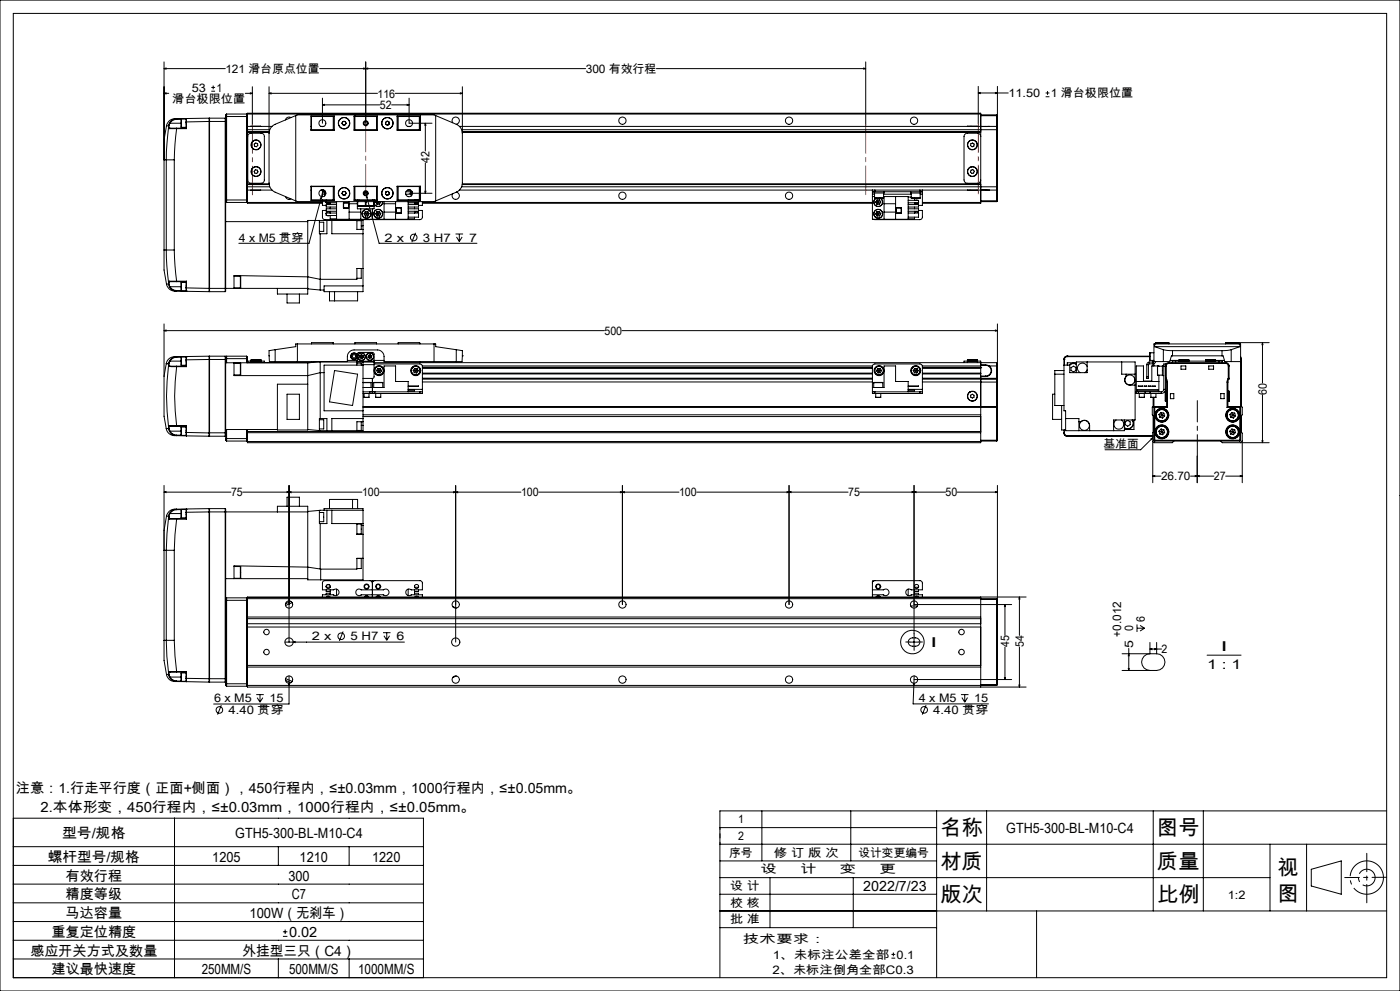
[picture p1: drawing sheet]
<svg xmlns="http://www.w3.org/2000/svg" width="420mm" height="297mm" viewBox="0 0 420 297" stroke-linecap="round" stroke-linejoin="round" font-family="sans-serif">
<g fill="none" stroke="#000" stroke-width=".3">
<path d="M0 0h420v297h-420zM4 4h412v289h-412zM49.2 18.6v56.3M109.7 18.6v18.3M259.7 18.6v18.8M49.2 20.6l.6-.2v.3zM49.2 28l.6-.2v.3zM49.2 20.6h18.4M49.2 28h1.4M50 37.7l-.8 4.2v6h.7M50 37.7l.6 .1M50.6 38.3l-.7 9.6"/>
<path d="M50.6 38.3l.2 .3M50.6 37.8v.5M50.7 38.2l-.1 .1M50.7 38.2l.3 .2M50.7 37.7v.5M50.7 37.7l-.1 .1M50.8 38.6h2.2M50.8 36.9l-.2 .9M50.8 36.9h.2M51 38.4h2M51 38.4l-.2 .2M51 36.9l-.3 .8"/>
<path d="M51 36.9h3.3M53 35.6a2.69 2.69 0 0 0-3 2.1M53 38.6l-.7 9.3M53 38.4v.2M53 35.6l-1.3 .3-.9 1M53 35.6v.1M53 35.7l-1.5 .6-.5 .6M53 38.6h3M53 38.4h2.8M53 35.7h1.3M54.4 35.7v2.5M54.4 35.7h1.4"/>
<path d="M54.4 38.2h1.4M55.8 35.7v.8M55.8 36.5h.2M55.8 38.4l.2 .2M55.8 36.5v1.9M56 35.5v1M56 35.5l6.7-.1v1M56 35.5l-.2 .2M56 36.5v2.1M56 35.5l-3 .1M62.7 36.4v50M62.7 36.4l-6.7 .1"/>
<path d="M62.7 36.4h5M62.9 35.4v52M62.9 35.4l-.2 .2M62.9 35.4h4.7M63.4 27.3h1.1M63.4 26.2h1.1M64 25.6v1.2M67.6 35.4v52M67.6 35.4l.1 .2M67.7 34.9v1.5M67.7 36.4l-.1 51M67.7 34.9h6.5"/>
<path d="M68 34.2l-.3 .2v.5M68 34.2v26.5M68 34.2h6M73.6 28h2.1M74 34.2v26.5M74 34.2l.2 .2M74.2 34.2v-.3h220v.3M74.2 34.4v.5M74.2 34.2v.2M74.2 34.9v25M74.2 37.9h7.4M74.2 39.6h6.6"/>
<path d="M74.2 39.7h6.6M74.2 34.2h220M74.2 38.9h6.7M74.2 39.5h6.6M75.1 27.8l.6 .2-.6 .1zM75.2 37.9h3M75.7 26v11.4M80.7 28l.6-.2v.3zM80.7 26v28.8a3 3 0 0 0 1.8 2.8l6.2 2.6M80.7 28h32.5M87.3 35.2a1.08 1.08 0 0 0-1.6 .7M88.7 34.6l-6.7 2.9a2.94 2.94 0 0 0-1.3 2.5"/>
<path d="M88.7 34.6v25.6M88.7 34.6l.5-.2h41l.5 .2M93.3 37.9h.2M93.3 34.8h7v4.2h-7zM93.3 38.9h.2M93.5 38.9h6.8M95.9 20.6h79.8M96.3 37.9h.9M96.7 31.4l.6-.1v.3zM96.7 29.4v7.5M96.7 31.4h17.2M100 34.9v4"/>
<path d="M100.3 34.9h-6.8v4.1M102.6 36.9l.3 .5M102.9 37.4h.6M102.9 36.4l-.3 .5M102.9 36.4h.6M103.5 36.4l.3 .5M103.8 36.9l-.3 .5M106.2 34.8h7v4.2h-7zM106.2 34.9h7M106.2 38.9h7M106.5 34.9v4M106.6 34.8l.1 .1"/>
<path d="M109.1 20.4l.6 .2-.6 .1zM109.7 20.6l.6-.2v.3zM113 34.9v4M115.7 36.7l.1 .6M115.8 37.3l.5 .2M116.1 36.3l.6 .2M116.1 36.3l-.4 .4M116.7 36.5l.1 .6M116.8 37.1l-.5 .4M117.5 31.4h5.2M118.5 28h20.2M119.1 34.9h6.9v4.1"/>
<path d="M119.1 34.8h7.1v4.2h-7.1zM119.1 38.9h6.9M119.5 34.9v4M122.1 31.3l.6 .1-.6 .2zM122.3 37.9h.9M122.7 29.4v7.5h6.9M125.8 34.9v4M126 37.9h.2M126 38.9h.2M127.6 36.9v8.4M127.6 36.9l.2 .6h-.3zM130.7 34.6l6.7 2.9a2.94 2.94 0 0 1 1.3 2.5"/>
<path d="M130.7 34.6v25.6M135.8 36.8a1.09 1.09 0 0 1 .4-1.6 1.09 1.09 0 0 1 1.6 .6 1.09 1.09 0 0 1-.9 1.4M137.8 37.9h157.9M138.1 27.8l.6 .2-.6 .1zM138.5 38.9h160.5M138.7 39.6h155.5M138.7 39.5h155.5M138.7 39.7h155.5M138.7 26v28.8a3 3 0 0 1-1.8 2.8l-6.2 2.6M196.9 20.6h62.8M259.1 20.4l.6 .2-.6 .1zM290.2 37.9h3"/>
<path d="M293.5 27.9l.6-.2v.3zM293.5 27.9h9M293.5 25.9v11.2M294.2 34.2v4.7M294.2 38.9v17.1M294.2 34.4h4.8M294.2 34.7h4.8M295.7 37.9h-1.5v1M295.7 37.9h1.1M295.7 37.9h.1M296.8 37.9h-1.1M296.8 37.9h2.2"/>
<path d="M298.6 27.7l.6 .2-.6 .1zM299 37.9v1M299 37.9l.2 .2M299 38.9h.2M299 34.4l.2 .2-.2 .1M299 34.4v.3M299 34.7v3.2M299 38.9v17.1M299.2 38.1v.8M299.2 25.9v12.2M299.2 38.9v17.1M313.7 29h1.1"/>
<path d="M313.7 27.9h1.1M314.3 27.3v1.1M49.9 47.9h2.4M49.9 47.9v27M52.3 47.9v27M67.7 59.9h6.5M74.2 59.9v.5M74.2 55.2h6.6M74.2 57h7.4M74.2 56h6.7M74.2 55.3h6.6M74.6 40.2l.5-.3h3.2a.96 .96 0 0 1 1 1v13a.96 .96 0 0 1-1 1h-3a.96 .96 0 0 1-1-1v-13.2z"/>
<path d="M75.2 57h3M76.3 43.2l.4-.3 .6 .2v.5l-.4 .4-.6-.2zM76.6 50.9l.6 .1 .2 .5-.4 .5-.6-.1-.2-.5zM85.7 58.9a1.08 1.08 0 0 0 1.6 .7M93.3 57h.2M93.3 55.8h7v4.2h-7zM93.3 56h.2M93.5 55.8v4.1h6.8M93.5 55.9h6.8M96.3 57h.4M96.4 58.9v.6h-.3zM96.4 58.9l-3.7 14h-21.1"/>
<path d="M96.7 57.5h.8M96.7 57h.5M96.7 57.5v.7M96.7 57v.5M96.7 58.2v.8M96.7 59.9v.1M96.7 58.2h.7M97 56.9l-.6 2M97.2 57.5v.4h.6M97.4 57.9v.8M97.5 57.5h.1M97.5 57.2v.3"/>
<path d="M97.9 59.9v.1M100 55.9v4M102.6 58l.3 .4M102.9 57.4l-.3 .6M102.9 58.4h.6M103.5 57.4l.3 .5M103.5 57.4h-.6M103.8 57.9l-.3 .5M106.2 55.8h7v4.2h-7zM106.2 59.9h7M106.2 55.9h7M106.5 55.9v4"/>
<path d="M106.7 59.9l-.1 .1M107.2 59.9v.1M107.7 59.9v.1M109.2 57.9h1M109.5 57.5h.4M109.5 57.2l.4 1.4M109.9 58.6l.3 .6-.3 .1zM109.9 58.6l3.8 14.3h29.4M111.7 59.9v.1M112.2 59.9h.1M112.3 59.9v.1M113 55.9v4"/>
<path d="M115.6 58.1l.5 .4M115.8 57.5l-.2 .6M116.4 57.4l.4 .4M116.4 57.4l-.6 .1M116.6 58.3l-.5 .2M116.8 57.8l-.2 .5M119.1 55.8h7.1v4.2h-7.1zM119.1 55.9h6.9M119.5 55.9v4M121.7 58.2h1.7M121.8 57.5h1.8M122.3 57h.9"/>
<path d="M122.4 58.9h.1M122.4 59.9v.1M122.7 57.9h6.9M123.2 57.5v.4h.6M123.4 57.9v.8M124.4 59.9v.1M125.8 55.9v4M126 57.9h.2M126 59.4h.1M126 57.5h.2M126 57h.2M126 55.8v4.1h-6.9"/>
<path d="M126 56h.2M126 59.3h.1M126 59.3v.1M126 57.9v1.4M126 58.2h.2M127.5 57.3h.3l-.2 .6zM127.6 48.8v9.1M136.9 57.6a1.1 1.1 0 0 1 .9 1.4 1.1 1.1 0 0 1-1.5 .7 1.1 1.1 0 0 1-.5-1.6M137.8 57h123.9M138.5 56h160.5M138.7 55.2h155.5M138.7 55.3h155.5"/>
<path d="M261.7 57.5h.8M261.7 57h.8M261.7 57.5v.7M261.7 58.2v7.5h10.8v-6.8h-7.4M261.7 57v.5M261.7 58.9h.7M261.7 58.2h.7M262.2 57.5v.4h3v-.4M262.4 59.3h2.7M262.4 57.9v1.4M262.5 57v.5M262.5 57h13.5"/>
<path d="M262.5 57.5h13.5M262.9 59.4l-.7 .7-.1 .5M263 59.4l-.5 .3-.4 .9M263.1 59.9l-.4 .7M263.1 59.9l.4 .7M263.8 59.9h-.7M263.8 59.9l.4 .7M263.8 59.9l-.3 .7M263.9 59.4a1.3 1.3 0 0 1 .3 2.3 1.3 1.3 0 0 1-2.1-1.1M264.1 59.4a1.35 1.35 0 0 1 .1 2.3 1.35 1.35 0 0 1-2.1-1.1M265.1 57.9v1.4M265.1 58.2h8.3"/>
<path d="M265.2 58.9v6.8M268.7 58.9v6.8M272.5 59.1h.9M273.2 57.5v.4h3v-.4M273.4 59.3v.1M273.4 59.3h2.6M273.4 57.9v1.4M273.4 59.4h.1M274.4 59.4v.6M276 57.5h.7M276 57h19.7M276 57v.5"/>
<path d="M276 59.3l-2.6 .1M276 57.9v1.4M276 58.2h.7M276.7 57.5v.7M276.7 57v.5M276.7 58.2v3.4h-1.1M290.2 57h3M291.3 43.1l.5-.2 .4 .3v.6l-.6 .2-.4-.4zM291.3 51l.6-.1 .4 .4-.2 .6-.6 .1-.4-.5zM294.2 40.9a.96 .96 0 0 0-1-1h-3a1.02 1.02 0 0 0-1 1v13a1.02 1.02 0 0 0 1 1h3a.96 .96 0 0 0 1-1M294.2 56v4.7M294.2 56v.9h1.5"/>
<path d="M295.7 56.9l1.1 .1M295.7 57h1.1M295.7 56.9v.1M296.8 57h2.2M299 56h.2M299 56v1M299 57v3.2M299.2 56v.7M299.2 56.7l-.2 .3M299.2 56.7v3.5M49.2 74.9v6l.8 4.3M49.2 74.9h.7"/>
<path d="M49.9 74.9l.2 4.9 .5 4.8M49.9 74.9h2.4M52.3 74.9l.7 9.4M67.7 66.4h24.6M67.7 60.4l.3 .3M68 60.7h6M74.2 60.7v.2h22.5M74.2 60.4v.3M74.2 60.7h22.5M74.2 60.4l-.2 .3M88.7 60.2l.5 .2h41l.5-.2M95.8 66.6h1.3v2.8h-1.3"/>
<path d="M95.8 66.1v4h2.3v-4M96.1 70.1v16.8M96.7 60.4v1.2h1.2M97.9 63.1h-1.2l.1 2.3 .7 .4 13.8-.1M97.9 60.7h.1M97.9 60.8h3.1M97.9 60.4v.3zM97.9 63.8v.8h3.1M97.9 63.8h3.1M97.9 63.9v.3M97.9 60.8a.61 .61 0 0 0 .6 .4 .61 .61 0 0 0 .6-.4v.5M97.9 60.9h1.1"/>
<path d="M98.1 64.6h.7M99.1 63.3v.5a.63 .63 0 0 0-.6-.3 .63 .63 0 0 0-.6 .3M99.1 64.6v1h1.9M99.1 62.1v.5M99.6 66.1v4h9.3M101 60.4v5.3h21.4v-5.3M101 62.6h-3.1v.7h3.1M101 61.3h-3.1v.8h3.1M103 60.8h1.6v1.6h-1.6zM103.1 60.8h1.5v1.5h-1.5zM104.7 60.4v5.3M104.7 61.1h2.5"/>
<path d="M104.7 63.6h3.5M107.1 66.1h1.3v2.7M107.1 66.1v2.7h1.8M107.2 60.4v.3M107.2 61.8v.8h5v-.8M107.2 60.7v1.1M107.2 61.8h5M107.2 60.7h.1M107.3 61.6h.1M107.3 60.4v1.2M107.4 61.7h2.2M108.2 62.6v3.1"/>
<path d="M108.4 67.7h.5M108.9 67.7v1.1M108.9 67.7v-1.6h-16.6v22h-9.1v-1.7M108.9 68.8v18.6h-11.7v-1.7h11.7M109.2 64.1h1.5M109.2 64.1l.4 .6M109.6 61.7h.1M109.6 63.4h.7M109.6 63.4l-.4 .7M109.6 63.4l.4 .7M109.6 60.4v1.2M109.6 64.7h.7"/>
<path d="M109.6 60.7h.2M109.8 61.6l1.4 .1M109.8 61.6h1.4M109.8 60.4v1.2M110 64.1l-.4 .6M110 64.1l.3 .6M110.3 63.4l.4 .7M110.3 63.4l-.3 .7M110.7 64.1l-.4 .6M111.2 61.6h.9M111.7 62.6v3.1M112.1 61.6l-.9 .1"/>
<path d="M112.1 60.4v1.2M112.1 60.7h.1M112.2 60.4v.3M112.2 60.7v1.1M112.7 64.1l.4 .6M112.7 64.1h1.5M112.7 60.6l.4 .6M112.7 60.6h1.5M112.8 60.4l-.1 .2M113 60h.2M113.1 63.4h.7M113.1 63.4l-.4 .7"/>
<path d="M113.1 64.7h.7M113.1 63.4l.4 .7M113.1 61.2h.7M113.4 60.4l.1 .2M113.5 64.1l-.4 .6M113.5 64.1l.3 .6M113.5 60.6l-.4 .6M113.5 60.6l.3 .6M113.6 60.4l-.1 .2M113.8 63.4l.4 .7M113.8 63.4l-.3 .7M114.1 60.4l.1 .2"/>
<path d="M114.2 64.1l-.4 .6M114.2 60.6l-.4 .6M114.8 60.4a1.3 1.3 0 0 1-1.1 1.4 1.3 1.3 0 0 1-1.5-.9M114.8 60.4a1.34 1.34 0 0 1-1 1.5 1.34 1.34 0 0 1-1.6-.8M115.2 60.4v5.3M115.2 61.1h3.5M115.2 63.6h3.5M118.7 60.4v5.3M118.8 62.3h1.6v1.6h-1.6zM120.4 62.3h-1.5v1.5h1.5M122.4 61.3h3.2v.8h-3.2M122.4 62.6h3.2v.7h-3.2"/>
<path d="M122.4 60.8h3.2M122.4 63.8h3.2M124.4 60.8v.5M124.4 62.1v.5M124.4 63.3v.5M124.4 65.1v.5h-2M124.4 60.8a.61 .61 0 0 0 .6 .4 .61 .61 0 0 0 .6-.4M124.4 63.8a.63 .63 0 0 1 .6-.3 .63 .63 0 0 1 .6 .3M124.5 60.9h1M124.6 60h.7M124.7 69.8l-1.2 2.8M125.6 60h.1"/>
<path d="M125.6 63.9v.3M125.6 63.1h1.1v2.1l-.2 .4-.5 .2-13.9-.1M125.6 60.4v.4M125.6 63.8v1.3h-3.2M125.6 60.7h.1M125.6 60.4v.3M126.7 60.4v1.2h-1.1M126.7 60.9h135M126.7 60.7h135M136.7 70.1h2.2M136.9 71l.9 1.4M137.8 70.1v2.3"/>
<path d="M138.6 71l-.8 1.4M262.7 60.6h1.5M262.7 64.1l.4 .6M262.7 60.6l.4 .6M263.1 63.4l-.4 .7M263.1 63.4l.8 1.3M263.5 60.6l-.4 .6M263.5 60.6l.3 .6M263.8 63.4h-.7M263.8 63.4l.4 .6M263.8 63.4l-.7 1.3M263.8 61.2h-.7"/>
<path d="M263.9 64.7h-.8M264.2 64l-.3 .7M264.2 64l-1.5 .1M264.2 60.6l-.4 .6M265.2 61.1h3.5M265.2 63.6h3.5M268.8 62.3h1.6v1.6h-1.6zM270.4 62.3h-1.5v1.5h1.5M272.5 60h3.1v.8M272.5 61.3h3.1v.8h-3.1M272.5 62.6h3.1v.7h-3.1M272.5 60.8h3.1"/>
<path d="M272.5 63.8h3.1M274.4 60.8v.5M274.4 62.1v.5M274.4 63.3v.5M274.4 65.1v.5h-1.9M274.4 60.8a.61 .61 0 0 0 .6 .4 .61 .61 0 0 0 .6-.4M274.4 63.8a.63 .63 0 0 1 .6-.3 .63 .63 0 0 1 .6 .3M274.5 60.9h1M274.6 60h.7M275.6 60.4v.3M275.6 63.9v.3M275.6 63.1h1.1l-.1 2.3-.6 .4-13.9-.1"/>
<path d="M275.6 63.8v1.3h-3.1M275.6 60.7h.1M276.7 60.7h17.5M294.2 60.7v.2h-17.5M294.2 60.4h4.8M294.2 60.2h4.8M299 60.2h.2M299 60.2v.2M299.2 60.2l-.2 .2M49.2 99.1l.6-.2v.3zM49.2 97.1v15.6M49.2 99.1h132.1"/>
<path d="M50 85.2a2.63 2.63 0 0 0 3 2M50.6 84.6l.1 .1M50.6 84.6v.5M50.6 85.1h.1M50.6 85.1l.2 .9M50.6 85.1l-.6 .1M50.7 85.1l.3 .8M50.7 84.7v.4M50.8 84.3h2.2M50.8 84.3l-.2 .3M50.8 84.3l.2 .1M50.8 86a2.46 2.46 0 0 0 2.2 1.2"/>
<path d="M51 84.4h2M51 84.4l-.3 .3M51 85.9l-.2 .1M51 85.9l.5 .7 1.5 .5M51 85.9h3.3M53 84.3v.1M53 87.1v.1M53 84.3h3M53 84.4h2.8M53 87.2l3 .1M53 87.1h1.3M54.4 84.7v2.5"/>
<path d="M54.4 84.7h1.4M54.4 87.2h1.4M55.8 86.3h.2M55.8 86.3v.9M55.8 87.2l.2 .1M55.8 87.2h.1M55.8 84.4v1.9M56 86.3v1M56 84.3l-.2 .1M56 84.3v2M56 86.3l6.7 .1M62.7 86.4v1l-6.7-.1"/>
<path d="M62.7 86.4h29.6M62.7 87.3l.2 .1M62.9 87.4h4.7M70.2 86.3h1.9M70.2 82.8h1.9M72.1 82.8v3.5M86.1 88.1v2.7h3.7v-2.7M92.3 86.6l3.8 .3M96.1 86.9h1.1M98.8 87.4v2.8h8.5v-2.8M100.4 87.4v2.8M108.4 80.5v2.9h-1.3"/>
<path d="M108.9 80.5h-1.8v3.2h-11l-3.8-.7-22.1-.4v3.8M186.6 99.1h112.6M298.6 98.9l.6 .2-.6 .1zM299.2 97.1v16.3M49.2 112.7v12l.7 3.8M49.9 109h.1M49.9 109l.7 .1M49.9 109l-.7 3.7M50.6 109.6a69.6 69.6 0 0 0 0 18.2M50.6 109.6l.2 .3M50.6 109.1v.5M50.7 109.5l-.1 .1"/>
<path d="M50.7 109.5l.3 .2M50.7 109v.5M50.7 109l-.1 .1M50.8 109.9h2.2M50.8 108.2l-.2 .9M50.8 108.2h.2M51 109.7h2M51 109.7l-.2 .2M51 108.2l-.3 .8M51 108.2h3.3M52.3 106.9a2.44 2.44 0 0 0-2.4 2.1M53 109.9a65.7 65.7 0 0 0 0 17.7"/>
<path d="M53 109.7v.2M53 106.9a2.54 2.54 0 0 0-2.2 1.3M53 106.9h-.7M53 106.9v.2M53 107.1l-.9 .1-1.1 1M53 109.9h3M53 109.7h2.8M54.3 108.2l.1 1.3M54.3 107l-1.3 .1M54.4 107l-.1 1.2M54.4 107v2.5M54.4 107h1.4"/>
<path d="M54.4 109.5h1.4M55.8 109.7l.2 .2M55.8 107v.8M55.8 107.8h.2M55.8 107.8v1.9M55.8 107h.1M56 106.9v.9M56 106.9l6.7-.2v1M56 106.9l-.2 .1M56 107.8v2.1M56 106.9h-3M62.7 107.7l-6.7 .1"/>
<path d="M62.7 107.7v22M62.7 107.7h5M62.9 106.7v24M62.9 106.7h4.7M62.9 106.7l-.2 .2M67.6 106.7v24M67.6 106.7l.1 1M67.7 107.7v22M67.7 108.7h24.6M67.7 107.5h6.5M68 106.7v2M68 106.7h6"/>
<path d="M68 106.7l-.3 .3M70.2 112.4h1.9M70.2 108.9h1.9M70.2 108.7v3.9h22.1l3.8-.9h1.1M72.1 108.9v3.5M74 106.7v2M74 106.7l.2 .3v.5M74.2 107.5v1.2M74.2 108.7h18.9M74.3 108.7v-.5h5v.5M75.3 107.9h3M75.3 107.9v.8"/>
<path d="M75.4 108.2h2.8M78.3 107.9v.8M82.5 108.4h21.7a3.2 3.2 0 0 1 .6-2.9l.6-.5 .8-.1h7a2.05 2.05 0 0 1 2 2v1.5h21.7M82.5 104.8l-1.8 .3 .1 3.3h1.7M82.5 104.8l6.2-.9v-.8h42v.8l6.2 .9M82.5 104.8v3.6M86.1 118.1h3.7v7.6h-3.7zM89.2 103.1v5.3M92.3 108.7v20.2h-9.1v-13.8h9.1M93.5 103.1v-.4h6.5v.4M93.5 108.4v.3M96.1 108.5h12.8v17.9"/>
<path d="M96.1 108.5v16.9M96.1 108.5l-3.8 .2M100.4 111.1l6.9 1-1.5 9.4-7-1.1zM104.2 108h3M106.5 103.1v-.4h6.5v.4M107.1 108.8h1.3v.6M107.1 108.5v.9M107.2 108.3v.2M107.2 108.3v-2.3l.5-.4 4.2 .1 .3 .3v2.3M107.2 108.3h5M107.9 106.7l.1 .5M107.9 106.7l.6 .2"/>
<path d="M108 107.2l.6 .3M108.4 106.3l.5 .2M108.4 106.3l-.5 .4M108.4 106.3l.2 1.2M108.5 106.9l.5 .2M108.5 106.9l-.5 .3M108.9 114.6l2.4 .1M108.9 114.7h2.4M108.9 109.4h-11.7v13.7h11.7M108.9 108.5h3.3M108.9 113.4h2.8M108.9 106.5l.1 .6"/>
<path d="M108.9 106.5l-.4 .4M108.9 116.1h6.3v-6.4h3.5v4.6h3.7v3.1M108.9 117.4h2M108.9 117.9h2M108.9 109.3h3.3M109 107.1l-.4 .4M109.2 119.1h1.5M109.2 117.9v1.2M110.4 107.1l.4 .4M110.5 106.5l-.1 .6M110.5 106.5l.4 .4M110.7 117.9v1.2"/>
<path d="M110.9 117.9h.8M110.9 117.4h1.6M110.9 106.9l-.5 .2M110.9 106.9l.5 .3M110.9 117.4v.5M111.1 106.3l.4 .4M111.1 106.3l-.6 .2M111.1 106.3l-.3 1.2M111.3 114.7v1.4M111.4 107.2l-.6 .3M111.5 106.7l-.1 .5M111.5 106.7l-.6 .2"/>
<path d="M111.7 117.9h.8M111.7 113.4v4.5M112.1 114.7h2.7M112.1 114.7v1.4M112.2 108.5v.8M112.2 109.3v3.7l-.5 .4M112.2 108.3v.2M112.2 109.1h14.1l.4 .6v7M112.2 108.7h186.8M112.2 108h3M112.5 117.4h13.5M112.5 117.9h13.5"/>
<path d="M112.5 117.4v.5M112.7 119.1h1.5M112.7 117.9v1.2M113 111l.3 .7M113 111l.7 .1M113.3 111.7l.8 .1M113.4 110.4l.7 .1M113.4 110.4l-.4 .6M113.4 110.4l.3 .7M113.7 111.1l-.4 .6M113.7 111.1l.4 .7M113.7 111.1h.8"/>
<path d="M114.1 110.5l.4 .6M114.1 110.5l-.4 .6M114.2 117.9v1.2M114.5 111.1l-.4 .7M114.8 114.7v1.4M119.5 103.1v-.4h6.3l.2 .4M122.4 116.8h2v.3h-2M122.4 115.7h3.2l-3.2 .1M122.4 116.7h4.3M124 111l.3 .7M124 111l.7 .1M124.3 111.7l.7 .1"/>
<path d="M124.4 110.4l.7 .1M124.4 110.4l-.4 .6M124.4 110.4l.6 1.4M124.7 111.1l-.4 .6M124.7 111.1h.7M125.1 110.5l.3 .6M125.1 110.5l-.4 .6M125.4 111.1l-.4 .7M126 117.4h.7M126 108.4v.3M126 117.4v.5M126.7 109.7h135"/>
<path d="M126.7 117.4v.5h-.7M126.7 116.7v.7M126.7 110.2h135M126.7 112h135M126.7 110.3h135M126.7 111.8h135M126.7 113.6h135M126.7 110.1h135M126.7 113.3h135M126.7 114.5h135M130.2 103.1v5.3M136.9 104.8l1.8 .3v1.5"/>
<path d="M136.9 104.8v3.6M138.7 106.6l-.1 1.8h-1.7M138.7 106.6h.1M261.7 117.4h.8M261.7 116.1h3.5v-6.4h3.5v4.6h3.8v3.1M262.1 114.7h2.7M262.1 114.7h.1M262.1 114.7v1.4M262.5 117.4h13.5M262.5 117.4v.5M262.5 117.9h13.5M262.7 119.1h1.5"/>
<path d="M262.7 117.9v1.2M263 111.1l.4 .7M263.3 110.5l-.3 .6M263.3 110.5l.4 .6M263.7 111.1l-.3 .7M263.7 111.1l.4 .6M264.1 110.4l-.8 .1M264.1 110.4l.4 .7M264.1 110.4l-.4 .7M264.1 111.7l-.7 .1M264.2 117.9v1.2M264.5 111.1l-.4 .6"/>
<path d="M264.5 111.1h-1.5M264.8 114.7v1.4M272.5 116.8h1.9v.3h-1.9M272.5 115.7h3.1l-3.1 .1M272.5 116.7h4.2M274 111.1l.3 .6M274 111.1h1.4M274.3 111.7l.8 .1M274.4 110.4l.7 .1M274.4 110.4l-.4 .7M274.4 110.4l.7 1.4M275.1 110.5l.3 .6"/>
<path d="M275.1 110.5l-.8 1.2M275.4 111.1l-.3 .7M276 117.4h.7M276 117.4v.5M276.7 109.7h17.5M276.7 112h17.5h-17.5M276.7 113.3h17.5v.3M276.7 116.7v-6.9l-.4-.7h-13.8l-.6 .2-.2 .4v8.2h.8M276.7 117.4v.5h-.7M276.7 116.7v.7M276.7 110.2h17.5M276.7 110.3h17.5"/>
<path d="M276.7 111.8h17.5M276.7 113.6l22.3 .1M276.7 110.1h17.5M276.7 114.5h17.5M289.2 108.7v-.5h5v.5M290.2 107.9h3M290.2 107.9v.8M290.3 108.2h2.8M291.2 118.4l.5-.3 .5 .4v.5l-.5 .3-.5-.3zM293.2 107.9v.8M294.2 114.5v18.2h-220v-4M294.2 108.7v1"/>
<path d="M294.2 110.1v.1M294.2 113.6v.9M294.2 110.2h.1M294.2 108.7v.7h1.5M294.2 113.4v.3M294.2 113.7v.8h4.8M294.2 109.5h1.5M294.2 109.7v.4M294.2 110.2v3.2M294.2 113.4h4.8M294.2 112.9h1.5M294.2 112.7h1.5"/>
<path d="M295.7 109.4l1.1 .3M295.7 109.5a1.62 1.62 0 0 1 1.6 1.6 1.62 1.62 0 0 1-1.6 1.6M295.7 109.4v.1M295.7 112.7v.2M296.8 109.7a1.77 1.77 0 0 1 .6 2 1.77 1.77 0 0 1-1.7 1.2M296.8 109.7h2.2M299 108.7v1M299 108.7l.2 .2v.8h-.2M299 113.4v.3M299 113.4h.2M299 113.7v.8M299 114.5h.2"/>
<path d="M299 109.7v3.7M299 114.5v7.3M299.2 113.5l-.2 .2M299.2 113.4v.1M299.2 113.5v1M299.2 114.5v17.4M316.4 118.1h-.6v7.6h2.7M316.4 112.1h2.8M319.2 107.7h.1M319.2 107.7v15.4h.5v6h17.6v-3.2M319.2 111.1h-2.8v10.4h2.8M319.3 107.7v1.7"/>
<path d="M320.2 106.7a.96 .96 0 0 0-1 1M320.2 106.7h.1M320.2 106.9a.84 .84 0 0 0-.9 .8M320.2 106.7h24.7M320.2 106.9h24.7M320.2 106.7v.2M321.3 110.2l.8-.5 .7 .5v.8l-.7 .5-.8-.5zM322.9 109.1a1.69 1.69 0 0 0-2.2 .3M322.9 109.2l-.1-.1a1.63 1.63 0 0 0-1.9 .3M322.9 108.7h-2.7v.7M322.9 111.7v-3.2h17.6v17.4h-6.4v3.2M326.1 110.8l-.7 .9"/>
<path d="M326.1 109.8a1.51 1.51 0 0 0-2.4-.6 1.51 1.51 0 0 0 .4 2.5M326.1 108.5v3.2h-5.2v-2.3h-1.7M336.5 108.5v3.6h4M337.8 112.1v.7a1.56 1.56 0 0 0-.3 1.7 1.56 1.56 0 0 0 1.4 .9h1.6M340.9 114.3h6.8M341 116.8h6.5v.3h-6.5zM341.5 115.7l1.3 .1zM341.5 117.4h-.7v.5h.7M341.5 117.4h6.9M341.5 117.9h2M341.5 117.4v.5M341.8 119.1h1.5"/>
<path d="M341.8 117.9v1.2M343.3 115.7l.7 .1zM343.3 117.9v1.2M343.5 117.9h1.5M343.5 117.4v.5M344 112.9v.5h.5v-.5M344 109.3h.5M344 112.9h.5M344 109.3v3.6M344.5 115.7l.8 .1zM344.5 109.3v3.6M344.8 108.5l-.6 .3-.2 .5"/>
<path d="M344.8 109l-.3 .3M344.8 108.5v.5M344.9 105.8l.1 2.2M344.9 105.8h.1M345 105.7l-.1 .1M345 105.7v2.3M345 108h1.2M345 105.7h1.2M345 117.4v.5M345 117.9h3.4M345.3 119.1h1.5M345.3 117.9v1.2"/>
<path d="M345.8 115.7l.8 .1zM345.9 108v1.7M345.9 119.1v2.7M346.2 108.3l-.2 .2h-1.2M346.2 109v.7M346.2 119.1v2.7M346.4 103.9h25.6M346.4 103.9l2.6 .9M346.4 103.1v.8M346.7 108.4l-.5 .6h-1.4M346.7 103.1v-.4h4v.4M346.7 102.8h4"/>
<path d="M346.8 117.9v1.2M347.2 112.4h.1M347.3 109.7l-.1 2.7M347.3 109.7v2.7M347.3 109.7h1.4M347.3 112.4h1.4M347.7 109.7h-2.2v4.5h-2.5v-4.5h-2.1v7.7M347.7 112.4v5M348.4 117.4v.5M349 104.8l2.8 .3M349 108.4h-2.8v-5.3h26v18.7M349 104.8v3.6"/>
<path d="M349.1 109.6h-.4v3h.4M349.1 116.7l-.2 .5-.5 .2M349.1 116.7h.5M349.1 109.8h.5M349.1 109.8v6.9M349.6 117.2v3M349.6 109.7v-.6h-.5v.7M349.6 116.7a1.26 1.26 0 0 1-1.2 1.2M349.6 109.7h.3M349.6 117.2h.3M349.6 109.7v7M349.7 113.7l.3 .8"/>
<path d="M349.9 113.4v.1M349.9 113.4h-.3l.1 .3M349.9 109.7v3.7M349.9 117.2l.1 .1M349.9 113.5l.3 1M349.9 113.5l-.2 .2M349.9 117.2v3M350 114.5h.2M350 114.5v7.3M350.2 114.5v7.6M350.6 108.9l-.4 .1-.3 .7M350.6 108.7v.2"/>
<path d="M350.6 108.7a.96 .96 0 0 0-1 1M350.6 108.9h17.1M350.6 108.7h17.1M351 108h2.7M351.1 118h1v1.5h-1zM351.8 106.6h-.4l-.5 1.8h-1.9M351.8 106.6h14.8M351.8 105.1h14.8M351.8 105.1v1.5M352.7 108.2h-1v.5M352.7 108.2h13M352.7 108.2v.5"/>
<path d="M353.7 107.9h3M353.7 108.2h.1M353.7 108.2h3M353.7 107.9v.3M354.3 109.7h1.4v1h-1.4zM356.7 108.2h-.1M356.7 107.9v.3M361.7 108.2h.1M361.7 107.9h3M361.7 108.2h3M361.7 107.9v.3M362.6 109.7h1.5v1h-1.5z"/>
<path d="M364.7 108.2h-.1M364.7 108h2.6M364.7 107.9v.3M365.7 108.2h1v.5M365.7 108.2v.5M366.2 118h1v1.5h-1zM366.6 106.6h.3l.5 1.8h2M366.6 105.1v1.5M367.7 102.8h4M367.7 108.9l.6 .2 .2 .6M367.7 108.7v.2M367.7 108.7a.96 .96 0 0 1 1 1"/>
<path d="M368.1 114.5h.3M368.1 114.5v7.6M368.4 114.5v7.3M368.4 117.2v.1M368.4 113.5l-.3 1M368.4 113.5l.3 .2M368.4 117.2v3M368.4 117.2h.3M368.5 113.4l-.1 .1M368.5 113.4h.2M368.5 109.7h.2M368.5 109.7v3.7"/>
<path d="M368.7 113.7l-.3 .8M368.7 117.2v3M368.7 113.4v.3M368.7 109.7v3.7M369.4 104.8l-2.8 .3M369.4 108.4h2.8M369.4 104.8v3.6M371.7 102.7v.4M372 103.9l-2.6 .9M372 103.1v.8M372.2 106.9l.2 .6M372.2 107.5h.2"/>
<path d="M372.4 107.5v14.3M378.7 102.7v12.1M378.7 118.3v14.4M378.7 102.7l.2 .6h-.3zM380.8 102.7h-13.1v.4M49.9 128.5a2.52 2.52 0 0 0 2.4 2.1M49.9 128.5h.1M50.6 127.8l.1 .1M50.6 127.8v.6M50.6 128.4h.1M50.6 128.4l.2 .9M50.6 128.4l-.7 .1"/>
<path d="M50.7 128.4l.3 .8M50.7 127.9v.5M50.8 127.6h2.2M50.8 127.6l-.2 .2M50.8 127.6l.2 .1M50.8 129.3a2.37 2.37 0 0 0 2.2 1.3M51 127.7h2M51 127.7l-.3 .2M51 129.2l-.2 .1M51 129.2l1.2 1.1 .8 .1M51 129.2h3.3M52.3 130.6h.7"/>
<path d="M53 127.6v.1M53 130.4v.2M53 127.6h3M53 127.7h2.8M53 130.6h3M53 130.4h1.3M54.3 129.2l.1 1.3M54.4 128l-.1 1.2M54.4 128v2.5M54.4 128h1.4M55.8 130.5l.2 .1M55.8 129.6v.9"/>
<path d="M55.8 129.6h.2M55.8 130.5h-1.4M55.8 127.7v1.9M56 129.6v1M56 127.6l-.2 .1M56 127.6v2M56 129.6l6.7 .1M62.7 129.7v1l-6.7-.1M62.7 129.7h5M62.7 130.6l.2 .1M62.9 130.7h4.7M67.7 129.7v.9"/>
<path d="M67.7 131.4v.5l.3 .3M67.7 130.6l-.1 .1M67.7 130.6v.8M67.7 128.7h15.5M67.7 131.4h6.5M68 128.7v3.5M68 132.2h6M74 128.7v3.5M74.2 132.3h220M74.2 129.7h220M74.2 129.3h220M74.2 131.9l-.2 .3"/>
<path d="M92.3 128.7l3.5 .3M95.8 125.8h1.3v2.7h-1.3M95.8 129v-3.6h2.3v3.7M108.4 126.4v2.6h-1.3M108.4 127.5h.5M108.9 126.4v1.1M108.9 124.3h185.3M108.9 121.8h190.1M108.9 124.8h185.3M108.9 127.5v1.6l-13.1-.1M108.9 125.4h-9.3v3.7M108.9 126.4h-1.8v2.7"/>
<path d="M108.9 122.1h190.1M294.2 131.9h4.8M294.2 132.2h4.8M299 131.9v.3M299 121.8l.2 .2-.2 .1M299 131.9h.2M299 121.8v.3M299 122.1v9.8M299.2 131.9l-.2 .3M318.5 121.5v7.4h1.2M319.2 129.7a.96 .96 0 0 0 1 1M319.2 129.7h.1"/>
<path d="M319.2 128.9v.8M319.3 129.7a.84 .84 0 0 0 .9 .9M319.3 128.9v.8M319.7 125.4h4v3.7M320.2 130.7h25.6M320.2 130.6h25.6M320.2 130.6v.1M323.7 126.4h.5a1.56 1.56 0 0 1 1.7-.3 1.56 1.56 0 0 1 1 1.4v1.6M334.8 125.9a1.5 1.5 0 0 0-.3 2.2 1.5 1.5 0 0 0 2.3 0 1.5 1.5 0 0 0-.4-2.2M337.6 126.4l.7-.4 .8 .4v.9l-.8 .4-.7-.4zM339.6 125.9a1.63 1.63 0 0 1-.1 2.1 1.63 1.63 0 0 1-2.2 .2M339.8 125.9a1.76 1.76 0 0 1-.3 2.2 1.76 1.76 0 0 1-2.2 .2"/>
<path d="M340.2 125.9v2.8h-2.9M345.3 131.5l.5-.3-.3 .5zM345.8 131.2l-3.6 3.6h-10.7M345.9 121.8l-.2 .2v2.3l.5 .5M345.9 121.8h4.1M345.9 124.6v5M346.2 131.9l.2 .3M346.2 131.9h.2M346.2 122.1h.2M346.2 122.1l.1-.3 .1 .3M346.2 129.3l-.4 .4v15M346.2 122.1v9.8"/>
<path d="M346.4 131.9v.3M346.4 131.9h25.5M346.4 132.2h25.5M346.4 122.1h3.8M346.4 122.1v9.8M347.7 124.2l.2 .9M347.7 124.2l1.7 .4M347.7 129.2l.2 .9M347.7 129.2l1.7 .4M347.9 125.1l.9 .2M347.9 130.1l.9 .2M348.3 123.6l.8 .2"/>
<path d="M348.3 123.6l-.6 .6M348.3 123.6l.2 .8M348.3 128.6l.8 .2M348.3 128.6l-.6 .6M348.3 128.6l.5 1.7M348.5 124.4l-.6 .7M348.5 124.4l.3 .9M349.1 123.8l.3 .8M349.1 123.8l-.6 .6M349.1 128.8l.3 .8M349.1 128.8l-1.2 1.3M349.4 124.6l-.6 .7"/>
<path d="M349.4 129.6l-.6 .7M349.6 120.2h.3M350 120.2h-.1M350 121.8l.2 .3M352.2 132.2l-.5 .5h-5.5l-.4-.4M359.2 136.7v8M366.2 132.2l.5 .5h14.1M368.1 122.1h3.8M368.4 120.2h.1M368.4 121.8l-.3 .3M368.4 121.8h4M368.4 120.2h.3"/>
<path d="M369 129.2l.2 .9M369 129.2l.8 .2M369 124.2l.2 .9M369 124.2l.8 .2M369.2 130.1l.8 .2M369.2 125.1l.8 .2M369.6 128.6l.8 .2M369.6 128.6l-.6 .6M369.6 128.6l.2 .8M369.6 123.6l-.6 .6M369.6 123.6l.8 .2M369.6 123.6l.2 .8"/>
<path d="M369.8 129.4l.8 .2M369.8 129.4l-.6 .7M369.8 129.4l.2 .9M369.8 124.4l.8 .2M369.8 124.4l.2 .9M370.4 128.8l.2 .8M370.4 128.8l-.6 .6M370.4 123.8l.2 .8M370.4 123.8l-1.2 1.3M370.6 129.6l-.6 .7M370.6 124.6l-.6 .7M371.9 131.9v.3"/>
<path d="M371.9 131.9h.3M371.9 122.1h.3M371.9 122.1v-.3l.3 .3M371.9 122.1v9.8M372.2 131.9l-.3 .3M372.2 129.3l.5 .5v14.9M372.2 122.1v9.8M372.4 121.8l.3 .2v2.3l-.5 .5M372.4 124.6v5M372.7 132.2l-.5 .5M378.6 132.1h.3l-.2 .6zM49.2 147.5l.6-.2v.3z"/>
<path d="M49.2 145.5v46.4M49.2 147.5h20.1M50 154.7l-.8 4.2v6h.7M50 154.7l.6 .1M50.6 155.3l-.7 9.6M50.6 155.3l.2 .3M50.6 154.8v.5M50.7 155.2l.3 .2M50.7 155.2l-.1 .1M50.7 154.7v.5M50.7 154.7l-.1 .1M50.8 155.6h2.2"/>
<path d="M50.8 153.8l-.2 1M50.8 153.8l.2 .1M51 155.4h2M51 155.4l-.2 .2M51 153.9l-.3 .8M51 153.9h3.3M53 152.6a2.64 2.64 0 0 0-3 2.1M53 155.6l-.7 9.3M53 155.4v.2M53 152.6a2.36 2.36 0 0 0-2.2 1.2M53 152.6v.1M53 152.7l-.8 .2-1.2 1"/>
<path d="M53 155.6h3M53 155.4h2.8M54.3 152.7h-1.3M54.4 152.7v2.5M54.4 152.7h1.4M54.4 155.2h1.4M55.8 153.5h.2M55.8 155.4l.2 .2M55.8 152.7v.8M55.8 153.5v1.9M55.8 152.7h.1M56 152.5v1"/>
<path d="M56 152.5l6.7-.1v1M56 152.5l-.2 .2M56 153.5v2.1M56 152.5l-3 .1M62.7 153.4v50M62.7 153.4l-6.7 .1M62.7 153.4h29.6M62.9 152.4v52M62.9 152.4h4.7M62.9 152.4l-.2 .2M67.6 152.4v52M67.6 152.4l.1 27"/>
<path d="M72.8 147.5h35.8M83.2 153.4v-1.7h9.1v22.1h16.6v-13.7M86.1 151.7v-2.7h3.7v2.7M86.1 147.3l.6 .2-.6 .1zM86.7 147.5l.6-.1v.3zM86.7 145.5v46.9M95.8 153.6h1.3v2.7h-1.3M95.8 153l-3.5 .3M96.1 156.9v13.6M97.2 152.9v-.5h11.7v5.1M98.1 152.9v4h-2.3v-3.9M98.8 152.4v-2.7h8.5v2.7"/>
<path d="M99.6 152.9v4h9.3M105.8 149.7v2.7M107.1 157.1h1.3v3h-1.3M107.1 156.9v3.2h1.8M108.4 157.5h.5M108.9 157.5v2.6M108.9 152.9l-13.1 .1M113.9 147.5h42.4M136.1 147.4l.6 .1-.6 .2zM136.7 147.5l.6-.1v.3zM136.7 145.5v46.9M161.6 147.5h42.1"/>
<path d="M186.1 147.4l.6 .1-.6 .2zM186.7 147.5l.6-.1v.3zM186.7 145.5v35.7M209 147.5h45.4M236.1 147.4l.6 .1-.6 .2zM236.7 147.5l.6-.2v.3zM236.7 145.5v35.7M273.6 147.3l.6 .2-.6 .1zM274.2 147.5l.6-.2v.3zM274.2 145.5v44.4M283.7 147.5h-25.7M287.2 147.5h12"/>
<path d="M298.6 147.3l.6 .2-.6 .1zM299.2 145.5v59.7M345.8 142.7l.6-.2v.3zM345.8 142.7h2.5M357.2 142.7h7M358.6 142.5l.6 .2-.6 .1zM359.2 142.7l.6-.2v.3zM367.7 142.7h5M372.1 142.5l.6 .2-.6 .1zM49.9 164.9h2.4M49.9 164.9v27M52.3 164.9v27"/>
<path d="M67.7 179.4v.5M67.7 179.9v25M67.7 173.4h24.6M67.7 179.9h6.5M68 179.2v26.5M68 179.2h6M68 179.2l-.3 .2M70.2 173.3h1.9M70.2 169.8h1.9M72.1 169.8v3.5M74 179.2v26.5M74 179.2l.2 .2h224.8"/>
<path d="M74.2 179.1h220M96.1 170.5l-3.8-.5-22.1-.4v3.8M96.1 170.5l.1 .1M96.2 170.6v3.2M96.7 178.9v-.6h3.3a1.03 1.03 0 0 0 1.4-.1 1.03 1.03 0 0 0 0-1.4 1.03 1.03 0 0 0-1.4 0h-3.3l.1-2.5 .5-.3h13.8l.5 .3 .1 .5 .1-.5 .5-.3h13.8l.4 .2 .2 .4v2.2h-3.2a1.03 1.03 0 0 0-1.5 0 1.03 1.03 0 0 0 0 1.4 1.03 1.03 0 0 0 1.5 .1h3.2v.6M97.9 175.6v.4M97.9 176.8v.5h1.2M97.9 176h1.2M97.9 178.9l.6-.3 .5 .3M98.1 175.3h.7M99.1 177.8h-1.2v.5M99.1 175.6v.4"/>
<path d="M99.1 176.8v1.5M101 176.6v1.9M106.9 176.9a1.03 1.03 0 0 1 1.5-.1h6.6a1.03 1.03 0 0 1 1.4 0 1.03 1.03 0 0 1 0 1.4 1.03 1.03 0 0 1-1.4 .1h-6.6a1.01 1.01 0 0 1-1.3 0 1.01 1.01 0 0 1-.2-1.4zM107.1 167.4h1.3v3h-1.3M108.9 167.3h-1.8v3.3h-10.9M109.3 178.9l.7-.4 .6 .4M109.5 178.9l.5-.2 .5 .2M111.3 174.1h.8M111.7 174.1v4.8M112.8 178.9l.7-.4 .6 .4M113 178.9l.5-.2 .4 .2M122.4 176.6v1.9"/>
<path d="M124.4 175.6v.4M124.4 176.8v1.5M124.4 177.8h1.2v.5M124.4 176h1.2M124.5 178.9l.5-.3 .5 .3M125.6 175.6v.4M125.6 176.8v.5h-1.2M261.7 176.8h3.3a1.03 1.03 0 0 1 1.4 0 1.03 1.03 0 0 1 0 1.4 1.03 1.03 0 0 1-1.4 .1h-3.3M261.7 174.8l.1-.5 .5-.3h13.8l.4 .2 .2 .6v2h-3.2a1.03 1.03 0 0 0-1.5 0 1.03 1.03 0 0 0 0 1.4 1.03 1.03 0 0 0 1.5 .1h3.2v.6M262.1 174.1h-.4v4.8M262.8 178.9l.7-.4 .6 .4M263 178.9l.5-.2 .4 .2"/>
<path d="M272.5 176.6v1.9M274.4 175.6v.4M274.4 176.8v1.5M274.4 177.8h1.2v.5M274.4 176h1.2M274.5 178.9l.5-.3 .5 .3M275.6 175.6v.4M275.6 176.8v.5h-1.2M294.2 178.9v27M294.2 179.7h4.8M299 179.4l.2 .2-.2 .1M299 179.4v.3"/>
<path d="M299 179.7v25.5M305.8 178.9v11.5M305.8 178.9l.2 .6h-.3zM307.8 178.9h-233.6v27h233.6M49.2 191.9v6l.8 4.3M49.2 191.9h.7M49.9 191.9l.2 4.8 .5 4.8M49.9 191.9h2.4M52.3 191.9l.7 9.4M74.2 187.9h220M74.2 199.9h220M74.2 199.4h220"/>
<path d="M74.2 184.9h220M74.2 185.4h220M85.5 192.4h35.8M87.3 180.2l-1.6 .7M87.7 180.6l-2 .9M87.9 192.4l.6-.1v.3zM102.9 189.3l-1.1 2.8M114.9 189.6h2.3M115.2 190.5l.8 1.4M116 189.6v2.3M116.9 190.5l-.9 1.4M135.8 181.8l1.1 .4"/>
<path d="M272.8 191.6a1.95 1.95 0 0 1 3.2 .8 1.85 1.85 0 0 1-1.8 1.3 1.85 1.85 0 0 1-1.7-1.3zM273 192.4h2.4M273.2 181.6h2M274.2 191.2v2.5M274.2 181.2h29.3M294.2 186.9l-220 .1M301.5 181.2l.1 .6h-.3zM301.5 181.2v9.2M301.5 194v9.7M305.8 194v11.9M336.6 195.9h10.4M338.6 194.3v6.6"/>
<path d="M338.6 195.9l.2 .6h-.3zM341.1 187.1v2.3M341.1 188.3h2.3M342 187.4l1.4 .9M343.4 188.3l-1.4 .8M345 194.5l.6-.1v.3zM345 192.5v3.4a2.5 2.5 0 0 0-2.5 2.5 2.5 2.5 0 0 0 2.5 2.5M345 194.5h3.5M346.4 194.4l.6 .1-.6 .2zM347 195.9a2.5 2.5 0 0 1 2.5 2.5 2.5 2.5 0 0 1-2.5 2.5h-10.4M347 192.5v3.4M362.1 196.4h10.2"/>
<path d="M50 202.2a2.63 2.63 0 0 0 3 2.1M50.6 201.5l.1 .1M50.6 201.5v.6M50.6 202.1h.1M50.6 202.1l.2 .9M50.6 202.1l-.6 .1M50.7 202.1l.3 .8M50.7 201.6v.5M50.8 201.3l-.2 .2M50.8 201.3l.2 .1M50.8 203a2.56 2.56 0 0 0 2.2 1.3M51 201.4h2"/>
<path d="M51 201.4l-.3 .2M51 202.9l-.2 .1M51 202.9l.5 .6 1.5 .6M51 202.9h3.3M53 201.3h-2.2M53 201.3v.1M53 204.1v.2M53 204.1l2.8 .1M53 201.3h3M53 201.4h2.8M53 204.3h3M54.4 201.7v2.5z"/>
<path d="M54.4 201.7h1.4M55.8 204.1l.2 .2M55.8 203.3v.8M55.8 203.3h.2M55.8 204.1v.1M55.8 201.4v1.9M56 203.3v1M56 201.3l-.2 .1M56 201.3v2M56 203.3l6.7 .1M62.7 203.4v1l-6.7-.1M62.7 204.3l.2 .1"/>
<path d="M62.7 203.4h5M62.9 204.4h4.7M66.4 211.3l-1.1 2.9M67.7 204.9v.5l.3 .3M67.7 204.3l-.1 .1M67.7 204.9h6.5M68 205.7h6M76.9 208.2h2.2M77.2 209.1l.8 1.3M78 208.2v2.2M78.8 209.1l-.8 1.3M85.7 203.9l1.6 .7"/>
<path d="M85.7 203.4l2 .8M86.7 204.8l.2 .6h-.3zM86.7 202.6v8.4h-22.6M136.9 202.6l-1.1 .5M274.2 204.8l.1 .6-.3-.1zM274.2 204.8l-.3 6.2h22.6M274.2 203.7h29.3M274.2 202.6v2.2M277.8 211.3l-1.1 2.9M288.3 208.2h2.2M288.6 209.1l.8 1.3M289.4 208.2v2.2"/>
<path d="M290.3 209.1l-.9 1.3M294.2 205.2h4.8M299 205.2v.2M299 205.2h.2M299 205.4h-224.8l-.2 .3M299.2 205.2l-.2 .2M301.3 203.1h.3l-.1 .6zM305.7 205.3h.3l-.2 .6zM338.5 200.3h.3l-.2 .6zM4 245.2h123v47.8M4 253.7h123M4 259.4h123"/>
<path d="M52.4 245.2v47.8M83.5 253.7v5.7M104.7 253.7v5.7M216 253h200M216 248h65M216 258h65M228.6 243v15M255.2 243v15M281 243v50M296 243v30M346 243v30M361 243v30"/>
<path d="M381 253v20M392 253v20M416 243h-200v50M4 265h123M4 270.6h123M4 276.2h123M84.9 279.3h1.3M85.5 278.6v1.3M216 278h65M216 273h200M216 263h165M216 268h65"/>
<path d="M231 263v15M256 263v15M311 273v20M393.4 260.5l9-2.5v10l-9-2.5zM4 281.8h123M4 287.4h123M83.5 287.4v5.6M84.9 280.6h1.3M104.7 287.4v5.6M267.4 287.2h1.2M267.4 286h1.2M268 285.5v1.1"/>
<circle cx="96.7" cy="36.9" r="1.06"/>
<circle cx="103.2" cy="36.9" r="1.68"/>
<circle cx="103.2" cy="36.9" r="1.72"/>
<circle cx="109.7" cy="36.9" r=".75"/>
<circle cx="109.7" cy="36.9" r=".5"/>
<circle cx="116.2" cy="36.9" r="1.68"/>
<circle cx="116.2" cy="36.9" r="1.72"/>
<circle cx="122.7" cy="36.9" r="1.06"/>
<circle cx="186.7" cy="36.2" r="1.11"/>
<circle cx="236.7" cy="36.2" r="1.11"/>
<circle cx="274.2" cy="36.2" r="1.11"/>
<circle cx="76.8" cy="51.4" r="1.42"/>
<circle cx="76.8" cy="43.4" r="1.42"/>
<circle cx="76.8" cy="43.4" r="1.5"/>
<circle cx="76.8" cy="51.4" r="1.5"/>
<circle cx="96.7" cy="57.9" r="1.06"/>
<circle cx="103.2" cy="57.9" r="1.68"/>
<circle cx="103.2" cy="57.9" r="1.73"/>
<circle cx="109.7" cy="57.9" r=".75"/>
<circle cx="109.7" cy="57.9" r=".5"/>
<circle cx="116.2" cy="57.9" r="1.73"/>
<circle cx="116.2" cy="57.9" r="1.69"/>
<circle cx="122.7" cy="57.9" r="1.06"/>
<circle cx="186.7" cy="58.7" r="1.1"/>
<circle cx="236.7" cy="58.7" r="1.1"/>
<circle cx="291.7" cy="51.4" r="1.5"/>
<circle cx="291.7" cy="43.4" r="1.49"/>
<circle cx="291.7" cy="43.4" r="1.41"/>
<circle cx="291.7" cy="51.4" r="1.43"/>
<circle cx="110" cy="64.1" r="1.3"/>
<circle cx="110" cy="64.1" r="1.36"/>
<circle cx="113.4" cy="64.1" r="1.3"/>
<circle cx="113.5" cy="64.1" r="1.36"/>
<circle cx="124.1" cy="71.2" r=".98"/>
<circle cx="263.4" cy="64.1" r="1.3"/>
<circle cx="263.5" cy="64.1" r="1.36"/>
<circle cx="106.2" cy="106.8" r=".99"/>
<circle cx="106.2" cy="106.8" r=".5"/>
<circle cx="106.2" cy="106.8" r=".84"/>
<circle cx="108.5" cy="106.9" r="1.09"/>
<circle cx="108.5" cy="106.9" r="1.14"/>
<circle cx="111" cy="106.9" r="1.09"/>
<circle cx="111" cy="106.9" r="1.14"/>
<circle cx="113.7" cy="111.1" r="1.35"/>
<circle cx="113.7" cy="111.1" r="1.51"/>
<circle cx="113.7" cy="111.1" r="1.3"/>
<circle cx="124.7" cy="111.1" r="1.31"/>
<circle cx="124.7" cy="111.1" r="1.35"/>
<circle cx="124.7" cy="111.1" r="1.51"/>
<circle cx="263.7" cy="111.1" r="1.51"/>
<circle cx="263.7" cy="111.1" r="1.36"/>
<circle cx="263.7" cy="111.1" r="1.3"/>
<circle cx="274.7" cy="111.1" r="1.31"/>
<circle cx="274.7" cy="111.1" r="1.35"/>
<circle cx="274.7" cy="111.1" r="1.51"/>
<circle cx="291.7" cy="118.7" r="1.42"/>
<circle cx="291.7" cy="118.7" r="1.5"/>
<circle cx="338.9" cy="113.9" r="1.49"/>
<circle cx="325.3" cy="127.5" r="1.5"/>
<circle cx="348.5" cy="129.4" r="2.12"/>
<circle cx="348.6" cy="124.4" r="2.11"/>
<circle cx="348.6" cy="129.4" r="1.76"/>
<circle cx="348.6" cy="124.4" r="1.76"/>
<circle cx="348.6" cy="124.4" r="2"/>
<circle cx="348.6" cy="129.4" r="2"/>
<circle cx="348.6" cy="124.4" r="1.7"/>
<circle cx="348.6" cy="129.4" r="1.7"/>
<circle cx="369.8" cy="129.4" r="2.11"/>
<circle cx="369.8" cy="124.4" r="2"/>
<circle cx="369.8" cy="129.4" r="2"/>
<circle cx="369.8" cy="124.4" r="2.1"/>
<circle cx="369.8" cy="124.4" r="1.7"/>
<circle cx="369.8" cy="129.4" r="1.7"/>
<circle cx="369.8" cy="129.4" r="1.74"/>
<circle cx="369.8" cy="124.4" r="1.74"/>
<circle cx="98.5" cy="175.8" r=".63"/>
<circle cx="110" cy="175.8" r=".74"/>
<circle cx="110" cy="175.8" r=".59"/>
<circle cx="113.5" cy="175.8" r=".59"/>
<circle cx="113.5" cy="175.8" r=".75"/>
<circle cx="125" cy="175.8" r=".62"/>
<circle cx="263.5" cy="175.8" r=".6"/>
<circle cx="263.5" cy="175.8" r=".76"/>
<circle cx="275" cy="175.8" r=".62"/>
<circle cx="80" cy="189.4" r=".83"/>
<circle cx="80" cy="195.4" r=".83"/>
<circle cx="86.7" cy="192.4" r="1.25"/>
<circle cx="86.7" cy="181.2" r="1.1"/>
<circle cx="102.4" cy="190.7" r="1"/>
<circle cx="136.7" cy="192.4" r="1.26"/>
<circle cx="136.7" cy="181.2" r="1.11"/>
<circle cx="186.7" cy="181.2" r="1.1"/>
<circle cx="236.7" cy="181.2" r="1.1"/>
<circle cx="273.7" cy="192.4" r="3.5"/>
<circle cx="274.2" cy="181.2" r="1.1"/>
<circle cx="288.5" cy="189.4" r=".81"/>
<circle cx="288.5" cy="195.4" r=".81"/>
<circle cx="65.8" cy="212.8" r=".99"/>
<circle cx="86.7" cy="203.7" r="1.1"/>
<circle cx="136.7" cy="203.7" r="1.11"/>
<circle cx="186.7" cy="203.7" r="1.1"/>
<circle cx="236.7" cy="203.7" r="1.1"/>
<circle cx="274.2" cy="203.7" r="1.1"/>
<circle cx="277.2" cy="212.7" r=".99"/>
</g>
<path d="M412.4 262.3a2.5 2.5 0 0 0-4.1-1.1 2.5 2.5 0 0 0 1 4.2 2.5 2.5 0 0 0 3.2-2.9l-.1-.2" fill="none" stroke="#000" stroke-width=".3" stroke-dasharray="30.5 1.3 1.3 1.3" stroke-dashoffset="24.5" stroke-linecap="butt"/>
<path d="M414.8 261.5a5 5 0 0 0-8.3-2 5 5 0 0 0 2.2 8.3 5 5 0 0 0 6.2-6l-.1-.3" fill="none" stroke="#000" stroke-width=".3" stroke-dasharray="30.5 1.3 1.3 1.3" stroke-dashoffset="16.7" stroke-linecap="butt"/>
<path d="M359.2 120.1v16.6" fill="none" stroke="#000" stroke-width=".3" stroke-dasharray="30.5 1.3 1.3 1.3" stroke-dashoffset="24.1"/>
<path d="M273 192.4h-1.3M274.2 191.2v-1.3M274.2 193.7v1.2M275.5 192.4h1.2" fill="none" stroke="#000" stroke-width=".3" stroke-dasharray="30.5 1.3 1.3 1.3"/>
<path d="M410 255.7v14.9" fill="none" stroke="#000" stroke-width=".3" stroke-dasharray="30.5 1.3 1.3 1.3" stroke-dashoffset="25"/>
<path d="M403.4 263l12.6-.1" fill="none" stroke="#000" stroke-width=".3" stroke-dasharray="30.5 1.3 1.3 1.3" stroke-dashoffset="26.1"/>
<path d="M216 248v5" fill="none" stroke="#000" stroke-width=".3" stroke-dasharray="30.5 1.3 1.3 1.3" stroke-dashoffset="29.9"/>
<path d="M75.7 58.4v-21M109.7 57.9v-21M259.7 58.3v-21M293.5 58.1v-21" fill="none" stroke="#f00" stroke-width=".3" stroke-dasharray="30.5 1.3 1.3 1.3" stroke-dashoffset="21.9"/>
<g fill="#000">
<path d="M345.3 131.5l.5-.3-.3 .5z"/>
<path d="M49.2 20.6l.6-.2v.3zM109.1 20.4l.6 .2-.6 .1zM49.2 28l.6-.2v.3zM75.1 27.8l.6 .2-.6 .1z"/>
<path d="M96.7 31.4l.6-.1v.3zM122.1 31.3l.6 .1-.6 .2zM96.4 58.9l-.3 .6h.3zM109.9 58.6v.7l.3-.1zM49.2 147.5l.6-.2v.3zM86.1 147.3l.6 .2-.6 .1zM87.9 192.4l.6 .2v-.3zM86.7 204.8l-.1 .6h.3zM274.2 204.8l-.2 .5 .3 .1zM86.7 147.5l.6-.1v.3zM136.1 147.4l.6 .1-.6 .2z"/>
<path d="M127.6 36.9l.2 .6h-.3zM127.5 57.3h.3l-.2 .6zM378.7 102.7l.2 .6h-.3zM378.6 132.1h.3l-.2 .6zM301.5 181.2l.1 .6h-.3zM301.3 203.1h.3l-.1 .6zM305.8 178.9l.2 .6h-.3zM305.7 205.3h.3l-.2 .6zM338.6 195.9l.2 .6h-.3zM338.5 200.3h.3l-.2 .6z"/>
<path d="M138.1 27.8l.6 .2-.6 .1zM80.7 28l.6-.2v.3z"/>
<path d="M298.6 27.7l.6 .2-.6 .1zM293.5 27.9l.6-.2v.3zM259.1 20.4l.6 .2-.6 .1zM109.7 20.6l.6-.2v.3z"/>
<path d="M49.2 99.1l.6-.2v.3zM298.6 98.9l.6 .2-.6 .1z"/>
<path d="M186.7 147.5l.6-.1v.3zM236.1 147.4l.6 .1-.6 .2z"/>
<path d="M236.7 147.5l.6-.2v.3zM273.6 147.3l.6 .2-.6 .1zM136.7 147.5l.6-.1v.3zM186.1 147.4l.6 .1-.6 .2z"/>
<path d="M298.6 147.3l.6 .2-.6 .1zM274.2 147.5l.6-.2v.3zM346.4 194.4l.6 .1-.6 .2zM345 194.5l.6-.1v.3z"/>
<path d="M359.2 142.7l.6-.2v.3zM372.1 142.5l.6 .2-.6 .1z"/>
<path d="M358.6 142.5l.6 .2-.6 .1zM345.8 142.7l.6-.2v.3z"/>
</g>
<g font-size="6.3">
<text x="282.1" y="250.3">名称</text>
<text x="347.1" y="250.3">图号</text>
<text x="282.1" y="260.3">材质</text>
<text x="347.1" y="260.3">质量</text>
<text x="383.3" y="262.1">视</text>
<text x="383.3" y="269.9">图</text>
<text x="282.1" y="270.3">版次</text>
<text x="347.1" y="270.3">比例</text>
</g>
<g font-size="4.2">
<text x="4.8" y="237.6">注意：1.行走平行度（正面+侧面），450行程内，≤±0.03mm，1000行程内，≤±0.05mm。</text>
<text x="12.2" y="243.3">2.本体形变，450行程内，≤±0.03mm，1000行程内，≤±0.05mm。</text>
<text x="18.6" y="251.3">型号/规格</text>
<text x="70.6" y="251.3">GTH5-300-BL-M10-C4</text>
<text x="301.9" y="249.5">GTH5-300-BL-M10-C4</text>
<text x="14.4" y="258.3">螺杆型号/规格</text>
<text x="19.7" y="263.9">有效行程</text>
<text x="63.7" y="258.3">1205</text>
<text x="86.5" y="263.9">300</text>
<text x="89.9" y="258.3">1210</text>
<text x="111.7" y="258.3">1220</text>
<text x="19.7" y="269.5">精度等级</text>
<text x="87.6" y="269.5">C7</text>
<text x="259" y="267">2022/7/23</text>
<text x="19.7" y="275.2">马达容量</text>
<text x="74.9" y="275.2">100W（无刹车）</text>
<text x="15.5" y="280.8">重复定位精度</text>
<text x="86.7" y="280.8">0.02</text>
<text x="9.1" y="286.4">感应开关方式及数量</text>
<text x="72.7" y="286.4">外挂型三只（C4）</text>
<text x="15.5" y="292">建议最快速度</text>
<text x="60.5" y="292">250MM/S</text>
<text x="86.7" y="292">500MM/S</text>
<text x="107.4" y="292">1000MM/S</text>
</g>
<g font-size="4.1">
<text x="279.2" y="194">I</text>
<text x="366.2" y="195.2">I</text>
<text x="362.1" y="200.4">1 : 1</text>
</g>
<g font-size="3.5">
<text x="67.6" y="21.8">121 滑台原点位置</text>
<text x="175.7" y="21.8">300 有效行程</text>
<text x="57.5" y="27.5">53</text>
<text x="64.9" y="27.5">1</text>
<text x="113.3" y="29.2">116</text>
<text x="302.5" y="29.1">11.50</text>
<text x="315.2" y="29.1">1 滑台极限位置</text>
<text x="51.7" y="31">滑台极限位置</text>
<text x="114" y="32.7">52</text>
<text x="128.9" y="48.8" transform="rotate(-90 128.9 48.8)">42</text>
<text x="71.7" y="72.4">4 x M5 贯穿</text>
<text x="115.3" y="72.4">2 x</text>
<text x="126.9" y="72.4">3 H7</text>
<text x="140.7" y="72.4">7</text>
<text x="181.3" y="100.3">500</text>
<text x="380" y="118.3" transform="rotate(-90 380 118.3)">60</text>
<text x="331" y="134.2">基准面</text>
<text x="348.3" y="143.9">26.70</text>
<text x="364.2" y="143.9">27</text>
<text x="69.3" y="148.7">75</text>
<text x="108.6" y="148.8">100</text>
<text x="156.3" y="148.8">100</text>
<text x="203.7" y="148.8">100</text>
<text x="254.4" y="148.7">75</text>
<text x="283.7" y="148.7">50</text>
<text x="93.6" y="191.9">2 x</text>
<text x="105.1" y="191.9">5 H7</text>
<text x="119" y="191.9">6</text>
<text x="336.4" y="190.8" transform="rotate(-90 336.4 190.8)">+0.012</text>
<text x="339.9" y="189" transform="rotate(-90 339.9 189)">0</text>
<text x="343.4" y="186.5" transform="rotate(-90 343.4 186.5)">6</text>
<text x="302.8" y="193.9" transform="rotate(-90 302.8 193.9)">45</text>
<text x="307.1" y="193.9" transform="rotate(-90 307.1 193.9)">54</text>
<text x="339.9" y="194.3" transform="rotate(-90 339.9 194.3)">5</text>
<text x="348.5" y="195.8">2</text>
<text x="64.2" y="210.5">6 x M5</text>
<text x="68.6" y="214">4.40 贯穿</text>
<text x="80.8" y="210.5">15</text>
<text x="275.6" y="210.5">4 x M5</text>
<text x="280" y="214">4.40 贯穿</text>
<text x="292.2" y="210.5">15</text>
<text x="221.4" y="246.8">1</text>
<text x="221.4" y="251.8">2</text>
<text x="218.8" y="256.8">序号</text>
<text x="232.2" y="256.8">修 订 版 次</text>
<text x="257.5" y="256.8">设计变更编号</text>
<text x="228.2" y="261.8">设</text>
<text x="240.1" y="261.8">计</text>
<text x="252" y="261.8">变</text>
<text x="263.9" y="261.8">更</text>
<text x="219.1" y="266.7">设 计</text>
<text x="368.3" y="269.3">1:2</text>
<text x="219.1" y="271.7">校 核</text>
<text x="219.1" y="276.7">批 准</text>
<text x="222.9" y="282.7">技术要求：</text>
<text x="231.8" y="287.3">1、未标注公差全部 0.1</text>
<text x="231.7" y="291.8">2、未标注倒角全部C0.3</text>
</g>
</svg>
